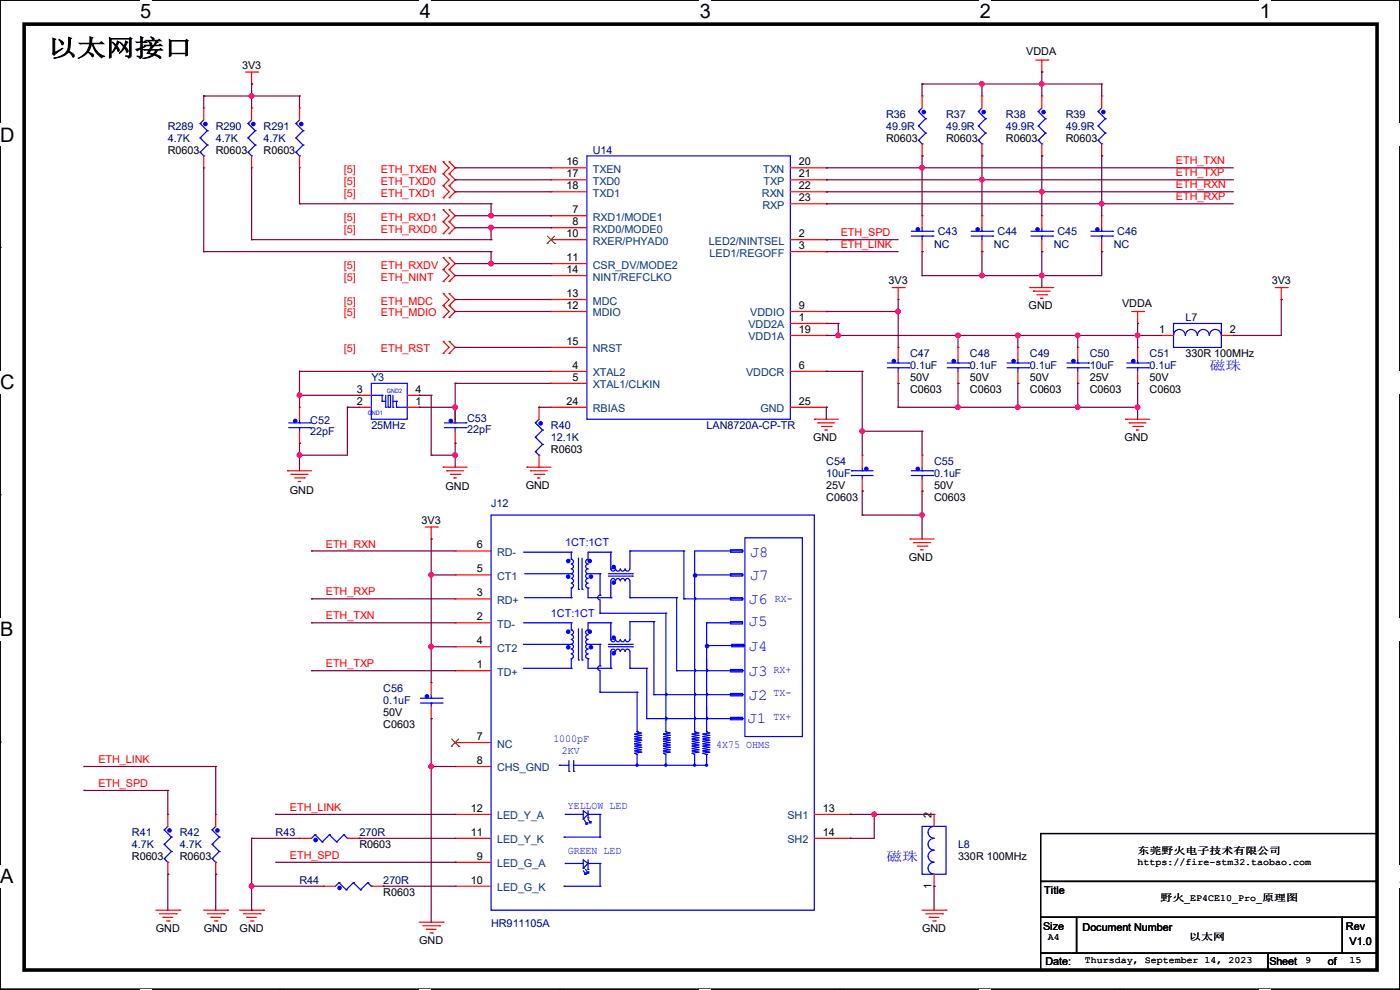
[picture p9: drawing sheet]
<svg xmlns="http://www.w3.org/2000/svg" width="297mm" height="210mm" viewBox="0 0 297 210" stroke-linecap="round" stroke-linejoin="round" font-family="sans-serif">
<path d="M0 0h297v209.8h-297z" fill="none" stroke="#000" stroke-width=".25"/>
<g fill="#fff">
<path d="M29.7 0h2.4v4.8h-2.4z"/>
<path d="M29.7 209.8h2.4v.2h-2.4z"/>
</g>
<path d="M59.4 0h.1M59.4 209.8h.1" fill="none" stroke="#000" stroke-width=".25"/>
<g fill="#fff">
<path d="M89.1 0h2.3v4.8h-2.3z"/>
<path d="M89.1 209.8h2.3v.2h-2.3z"/>
</g>
<path d="M118.8 0h.1M118.8 209.8h.1" fill="none" stroke="#000" stroke-width=".25"/>
<g fill="#fff">
<path d="M148.5 0h2.3v4.8h-2.3z"/>
<path d="M148.5 209.8h2.3v.2h-2.3z"/>
</g>
<path d="M178.2 0h.1M178.2 209.8h.1" fill="none" stroke="#000" stroke-width=".25"/>
<g fill="#fff">
<path d="M207.9 0h2.3v4.8h-2.3z"/>
<path d="M207.9 209.8h2.3v.2h-2.3z"/>
</g>
<path d="M237.6 0h.1M237.6 209.8h.1" fill="none" stroke="#000" stroke-width=".25"/>
<g fill="#fff">
<path d="M267.3 0h2.3v4.8h-2.3z"/>
<path d="M267.3 209.8h2.3v.2h-2.3z"/>
<path d="M0 26.2h3.1v4.8h-3.1z"/>
<path d="M297 26.2v4.8z"/>
<path d="M0 78.7h3.1v4.7h-3.1z"/>
<path d="M297 78.7v4.7z"/>
</g>
<path d="M0 52.5h.1M297 52.5h.1" fill="none" stroke="#000" stroke-width=".25"/>
<g fill="#fff">
<path d="M0 131.1h2.9v4.8h-2.9z"/>
<path d="M297 131.1v4.8z"/>
</g>
<path d="M0 104.9h.1M297 104.9h.1" fill="none" stroke="#000" stroke-width=".25"/>
<g fill="#fff">
<path d="M0 183.6h2.9v4.7h-2.9z"/>
<path d="M296.9 183.6h.1v4.7h-.1z"/>
</g>
<path d="M0 157.4h.1M297 157.4h.1M220.8 176.8h71.3v10.2h-71.3zM220.8 187h71.3v7.6h-71.3zM220.8 194.6h7.6v7.6h-7.6zM228.4 194.6h56.4v7.6h-56.4zM284.8 194.6h7.3v7.6h-7.3zM220.8 202.2h48.2v3.6h-48.2zM269 202.2h23.1v3.6h-23.1z" fill="none" stroke="#000" stroke-width=".25"/>
<path d="M5.1 5.1h287v200.7h-287z" fill="none" stroke="#000" stroke-width=".76"/>
<g fill="none" stroke="#f00" stroke-width=".25">
<path d="M52.1 15.3h2.6M53.4 17.8h.1M53.4 15.3v2.5M54.7 15.3h.1M219.8 12.7h2.5M221 15.3h.1M221 12.7v2.6M222.3 12.7h.1M43.2 22.9h.1M43.2 35.6h.1M43.2 22.9v2.5M43.2 33.1v2.5"/>
<path d="M53.4 22.9h.1M53.4 35.6h.1M53.4 22.9v2.5M53.4 33.1v2.5M63.5 22.9h.1M63.5 35.6h.1M63.5 22.9v2.5M63.5 33.1v2.5M94 34.3h.1M94 36.9h.1M94 39.4h.1M94 34.3l1.3 1.3-1.3 1.3"/>
<path d="M94 36.9l1.3 1.2-1.3 1.3M94 39.4l1.3 1.3-1.3 1.3M95.3 36.9h.1M95.3 34.3h.1M95.3 39.4h.1M95.3 34.3l1.3 1.3-1.3 1.3M95.3 36.9l1.3 1.2-1.3 1.3M95.3 39.4l1.3 1.3-1.3 1.3M116.9 35.6h.1M116.9 38.1h.1M116.9 35.6h7.6M116.9 38.1h7.6"/>
<path d="M167.7 35.6h7.6M167.7 38.1h7.6M175.3 35.6h.1M175.3 38.1h.1M195.6 20.4h.1M195.6 33.1h.1M195.6 20.4v2.5M195.6 30.5v2.6M208.3 20.4h.1M208.3 33.1h.1M208.3 20.4v2.5M208.3 30.5v2.6"/>
<path d="M221 20.4h.1M221 33.1h.1M221 20.4v2.5M221 30.5v2.6M233.7 20.4h.1M233.7 33.1h.1M233.7 20.4v2.5M233.7 30.5v2.6M94 42h.1M94 44.5h.1M94 47h.1M94 49.6h.1"/>
<path d="M94 54.7h.1M94 57.2h.1M94 59.7h.1M94 44.5l1.3 1.3-1.3 1.2M94 47l1.3 1.3-1.3 1.3M94 54.7l1.3 1.2-1.3 1.3M94 57.2l1.3 1.3-1.3 1.2M95.3 42h.1M95.3 47h.1M95.3 44.5h.1M95.3 49.6h.1M95.3 57.2h.1"/>
<path d="M95.3 54.7h.1M95.3 59.7h.1M95.3 44.5l1.3 1.3-1.3 1.2M95.3 47l1.3 1.3-1.3 1.3M95.3 54.7l1.3 1.2-1.3 1.3M95.3 57.2l1.3 1.3-1.3 1.2M116.9 45.8h.1M116.9 48.3h.1M116.9 50.8h.1M116.9 55.9h.1M116.9 58.5h.1M116.9 40.7h.1"/>
<path d="M116.9 50.8h7.6M116.9 45.8h7.6M116.9 48.3h7.6M116.9 55.9h7.6M116.9 58.5h7.6M116.9 40.7h7.6M167.7 50.8h7.6M167.7 53.4h7.6M167.7 40.7h7.6M167.7 43.2h7.6M175.3 50.8h.1M175.3 53.4h.1"/>
<path d="M175.3 40.7h.1M175.3 43.2h.1M195.6 45.8h.1M195.6 53.4h.1M195.6 45.8v2.5M195.6 50.8v2.6M208.3 45.8h.1M208.3 53.4h.1M208.3 45.8v2.5M208.3 50.8v2.6M221 45.8h.1M221 53.4h.1"/>
<path d="M221 45.8v2.5M221 50.8v2.6M233.7 45.8h.1M233.7 53.4h.1M233.7 45.8v2.5M233.7 50.8v2.6M94 62.3h.1M94 64.8h.1M94 67.4h.1M94 72.4h.1M94 75h.1M94 62.3l1.3 1.2-1.3 1.3"/>
<path d="M94 64.8l1.3 1.3-1.3 1.3M94 72.4l1.3 1.3-1.3 1.3M95.3 64.8h.1M95.3 62.3h.1M95.3 67.4h.1M95.3 75h.1M95.3 72.4h.1M95.3 62.3l1.3 1.2-1.3 1.3M95.3 64.8l1.3 1.3-1.3 1.3M95.3 72.4l1.3 1.3-1.3 1.3M116.9 78.8h.1M116.9 66.1h.1"/>
<path d="M116.9 63.5h.1M116.9 73.7h.1M116.9 66.1h7.6M116.9 78.8h7.6M116.9 63.5h7.6M116.9 73.7h7.6M167.7 66.1h7.6M167.7 68.6h7.6M167.7 78.8h7.6M167.7 71.2h7.6M175.3 68.6h.1M175.3 78.8h.1"/>
<path d="M175.3 66.1h.1M175.3 71.2h.1M189.3 61h2.5M190.5 63.5h.1M190.5 73.7h.1M190.5 61v2.5M190.5 73.7v2.5M190.5 78.8v2.5M191.8 61h.1M203.2 73.7h.1M203.2 73.7v2.5M203.2 78.8v2.5"/>
<path d="M215.9 73.7h.1M215.9 73.7v2.5M215.9 78.8v2.5M218.5 61h.1M218.5 61h5.1M219.2 61.8h.1M219.2 61.8h3.6M220 62.5h2M220.8 63.3h.1M220.8 63.3h.5M222 62.5h.1M228.6 73.7h.1"/>
<path d="M228.6 73.7v2.5M228.6 78.8v2.5M240.1 66.1h2.5M241.3 68.6h.1M241.3 73.7h.1M241.3 66.1v2.5M241.3 73.7v2.5M241.3 78.8v2.5M242.6 66.1h.1M246.4 71.2h.1M246.4 71.2h2.6M259.1 71.2h2.6"/>
<path d="M261.7 71.2h.1M270.6 61h2.5M271.8 63.5h.1M271.8 61v2.5M273.1 61h.1M61 99.9h.1M61 99.9h5.1M63.5 86.4h.1M63.5 94h.1M63.5 86.4v2.5M63.5 91.5v2.5M76.2 86.4h.1"/>
<path d="M76.2 83.9h.1M76.2 86.4h2.6M76.2 83.9h2.6M86.4 86.4h2.5M86.4 83.9h2.5M88.9 86.4h.1M88.9 83.9h.1M94 99.1h.1M94 99.1h5.1M94.8 99.9h.1M94.8 99.9h3.5M96.6 86.4h.1"/>
<path d="M96.6 94h.1M96.6 86.4v2.5M96.6 91.5v2.5M111.8 99.1h.1M111.8 99.1h5.1M112.6 99.9h.1M112.6 99.9h3.5M114.3 86.4h.1M114.3 99.1h.1M114.3 86.4v2.5M114.3 96.6v2.5M116.9 81.3h.1"/>
<path d="M116.9 86.4h.1M116.9 86.4h7.6M116.9 81.3h7.6M167.7 86.4h7.6M172.8 88.9h.1M172.8 88.9h5M173.5 89.7h.1M173.5 89.7h3.6M174.3 90.5h2M175 91.2h.1M175 91.2h.6M175.3 86.4h.1"/>
<path d="M176.3 90.5h.1M182.9 96.6h.1M182.9 96.6v2.5M190.5 81.3h.1M195.6 96.6h.1M195.6 96.6v2.5M203.2 81.3h.1M215.9 81.3h.1M228.6 81.3h.1M238.8 88.9h.1M238.8 88.9h5.1M239.6 89.7h.1"/>
<path d="M239.6 89.7h3.5M240.3 90.5h2.1M241.1 91.2h.1M241.1 91.2h.5M241.3 81.3h.1M242.4 90.5h.1M61.8 100.6h.1M61.8 100.6h3.5M62.5 101.4h2.1M63.3 102.2h.1M63.3 102.2h.5M64.6 101.4h.1"/>
<path d="M90.2 111.8h2.6M91.5 114.3h.1M91.5 111.8v2.5M92.8 111.8h.1M95.5 100.6h2.1M96.3 101.4h.1M96.3 101.4h.5M96.6 116.9h.1M96.6 116.9h7.6M97.6 100.6h.1M113.3 100.6h2.1M114.1 101.4h.1"/>
<path d="M114.1 101.4h.5M115.4 100.6h.1M182.9 104.2h.1M182.9 101.6v2.6M193.1 114.3h.1M193.1 114.3h5.1M193.8 115.1h.1M193.8 115.1h3.6M194.6 115.9h2M195.4 116.6h.1M195.4 116.6h.5M195.6 104.2h.1"/>
<path d="M195.6 101.6v2.6M196.6 115.9h.1M96.6 122h.1M96.6 127h.1M96.6 132.1h.1M96.6 137.2h.1M96.6 122h7.6M96.6 127h7.6M96.6 132.1h7.6M96.6 137.2h7.6M91.5 144.8h.1M91.5 152.4h.1"/>
<path d="M91.5 144.8v2.6M91.5 149.9v2.5M96.6 142.3h.1M96.6 157.5h.1M96.6 142.3h7.6M96.6 157.5h7.6M35.6 172.8h.1M35.6 172.8v2.5M45.8 172.8h.1M45.8 172.8v2.5M63.5 177.8h.1M63.5 177.8h2.6"/>
<path d="M73.7 177.8h2.5M76.2 177.8h.1M96.6 162.6h.1M96.6 172.8h.1M96.6 177.8h.1M96.6 177.8h7.6M96.6 162.6h7.6M96.6 172.8h7.6M172.8 177.8h7.6M172.8 172.8h7.6M180.4 172.8h.1M180.4 177.8h.1"/>
<path d="M198.2 172.8h.1M198.2 172.8v2.5M33.1 193.1h5M33.8 193.8h3.6M34.6 194.6h.1M34.6 194.6h2M35.3 195.4h.6M35.6 185.5h.1M35.6 182.9v2.6M35.9 195.4h.1M37.4 193.8h.1M38.1 193.1h.1"/>
<path d="M43.2 193.1h5.1M44 193.8h3.5M44.7 194.6h.1M44.7 194.6h2.1M45.5 195.4h.5M45.8 185.5h.1M45.8 182.9v2.6M46 195.4h.1M47.5 193.8h.1M48.3 193.1h.1M50.8 193.1h5.1M51.6 193.8h3.6"/>
<path d="M52.4 194.6h.1M52.4 194.6h2M53.1 195.4h.5M53.6 195.4h.1M55.2 193.8h.1M55.9 193.1h.1M68.6 188h.1M68.6 188h2.6M78.8 188h2.5M81.3 188h.1M88.9 195.6h5.1M89.7 196.4h3.6"/>
<path d="M90.5 197.1h.1M90.5 197.1h2M91.2 197.9h.5M91.7 197.9h.1M93.3 196.4h.1M94 195.6h.1M96.6 182.9h.1M96.6 188h.1M96.6 188h7.6M96.6 182.9h7.6M195.6 193.1h5.1M196.4 193.8h3.5"/>
<path d="M197.1 194.6h.1M197.1 194.6h2.1M197.9 195.4h.5M198.2 188h.1M198.2 185.5v2.5M198.4 195.4h.1M199.9 193.8h.1M200.7 193.1h.1"/>
</g>
<g fill="none" stroke="#00f" stroke-width=".25">
<path d="M42.5 26.2h.1M42.5 29.3h.1M42.5 32.3h.1M42.5 26.2l1.5 1.5M42.5 29.3l1.5 1.5M42.5 32.3l.7 .8M43.2 33.1h.1M43.2 25.4l-.7 .8M44 27.7h.1M44 30.8h.1M44 27.7l-1.5 1.6M44 30.8l-1.5 1.5"/>
<path d="M52.6 26.2h.1M52.6 29.3h.1M52.6 32.3h.1M52.6 26.2l1.5 1.5M52.6 29.3l1.5 1.5M52.6 32.3l.8 .8M53.4 33.1h.1M53.4 25.4l-.8 .8M54.1 27.7h.1M54.1 30.8h.1M54.1 27.7l-1.5 1.6M54.1 30.8l-1.5 1.5"/>
<path d="M62.8 26.2h.1M62.8 29.3h.1M62.8 32.3h.1M62.8 26.2l1.5 1.5M62.8 29.3l1.5 1.5M62.8 32.3l.7 .8M63.5 33.1h.1M63.5 25.4l-.7 .8M64.3 27.7h.1M64.3 30.8h.1M64.3 27.7l-1.5 1.6M64.3 30.8l-1.5 1.5"/>
<path d="M124.5 33.1h43.2v55.8h-43.2zM194.9 23.7h.1M194.9 26.7h.1M194.9 29.8h.1M194.9 23.7l1.5 1.5M194.9 26.7l1.5 1.5M194.9 29.8l.7 .7M195.6 30.5h.1M195.6 22.9l-.7 .8M196.4 25.2h.1M196.4 28.2h.1M196.4 25.2l-1.5 1.5"/>
<path d="M196.4 28.2l-1.5 1.6M207.6 23.7h.1M207.6 26.7h.1M207.6 29.8h.1M207.6 23.7l1.5 1.5M207.6 26.7l1.5 1.5M207.6 29.8l.7 .7M208.3 30.5h.1M208.3 22.9l-.7 .8M209.1 25.2h.1M209.1 28.2h.1M209.1 25.2l-1.5 1.5"/>
<path d="M209.1 28.2l-1.5 1.6M220.3 23.7h.1M220.3 26.7h.1M220.3 29.8h.1M220.3 23.7l1.5 1.5M220.3 26.7l1.5 1.5M220.3 29.8l.7 .7M221 30.5h.1M221 22.9l-.7 .8M221.8 25.2h.1M221.8 28.2h.1M221.8 25.2l-1.5 1.5"/>
<path d="M221.8 28.2l-1.5 1.6M233 23.7h.1M233 26.7h.1M233 29.8h.1M233 23.7l1.5 1.5M233 26.7l1.5 1.5M233 29.8l.7 .7M233.7 30.5h.1M233.7 22.9l-.7 .8M234.5 25.2h.1M234.5 28.2h.1M234.5 25.2l-1.5 1.5"/>
<path d="M234.5 28.2l-1.5 1.6M193.3 50.1h4.6M193.3 49.1h4.6M195.6 50.1h.1M195.6 49.1h.1M195.6 48.3v.8M195.6 50.1v.7M197.9 50.1h.1M197.9 49.1h.1M206 50.1h4.6M206 49.1h4.6M208.3 50.1h.1"/>
<path d="M208.3 49.1h.1M208.3 48.3v.8M208.3 50.1v.7M210.6 50.1h.1M210.6 49.1h.1M218.7 50.1h4.6M218.7 49.1h4.6M221 50.1h.1M221 49.1h.1M221 48.3v.8M221 50.1v.7M223.3 50.1h.1"/>
<path d="M223.3 49.1h.1M231.4 50.1h4.6M231.4 49.1h4.6M233.7 50.1h.1M233.7 49.1h.1M233.7 48.3v.8M233.7 50.1v.7M236 50.1h.1M236 49.1h.1M188.3 78h4.5M188.3 77h4.5M190.5 78h.1"/>
<path d="M190.5 77h.1M190.5 76.2v.8M190.5 78v.8M192.8 78h.1M192.8 77h.1M201 78h4.5M201 77h4.5M203.2 78h.1M203.2 77h.1M203.2 76.2v.8M203.2 78v.8M205.5 78h.1"/>
<path d="M205.5 77h.1M213.7 78h4.5M213.7 77h4.5M215.9 78h.1M215.9 77h.1M215.9 76.2v.8M215.9 78v.8M218.2 78h.1M218.2 77h.1M226.4 78h4.5M226.4 77h4.5M228.6 78h.1"/>
<path d="M228.6 77h.1M228.6 76.2v.8M228.6 78v.8M230.9 78h.1M230.9 77h.1M239.1 78h4.5M239.1 77h4.5M241.3 78h.1M241.3 77h.1M241.3 76.2v.8M241.3 78v.8M243.6 78h.1"/>
<path d="M243.6 77h.1M249 68.6h10.1v5.1h-10.1zM251.5 71.2a1.25 1.25 0 0 0-1.3-1.3 1.25 1.25 0 0 0-1.2 1.3M254 71.2a1.25 1.25 0 0 0-1.2-1.3 1.25 1.25 0 0 0-1.3 1.3M256.5 71.2a1.25 1.25 0 0 0-1.2-1.3 1.25 1.25 0 0 0-1.3 1.3M259.1 71.2a1.25 1.25 0 0 0-1.3-1.3 1.25 1.25 0 0 0-1.2 1.3M61.3 90.7h4.5M61.3 89.7h4.5M63.5 90.7h.1M63.5 89.7h.1M63.5 88.9v.8M63.5 90.7v.8"/>
<path d="M65.8 90.7h.1M65.8 89.7h.1M78.8 81.3h7.6v7.6h-7.6zM78.8 83.9h.1M78.8 83.9h2.3M81.1 85.1h.1M81.1 83.9h.1M81.1 85.1h.7M81.1 83.9v1.2M81.8 86.4h.1M81.8 83.9v2.5M82.3 83.9h.5v2.5h-.5z"/>
<path d="M83.4 86.4h.1M83.4 83.9v2.5M83.4 85.1h.7M84.1 86.4h.1M84.1 85.1h.1M84.1 85.1v1.3M84.1 86.4h2.3M86.4 86.4h.1M94.3 90.7h4.5M94.3 89.7h4.5M96.6 90.7h.1M96.6 89.7h.1"/>
<path d="M96.6 88.9v.8M96.6 90.7v.8M98.8 90.7h.1M98.8 89.7h.1M113.6 89.7h.1M113.6 92.8h.1M113.6 95.8h.1M113.6 89.7l1.5 1.5M113.6 92.8l1.5 1.5M113.6 95.8l.7 .8M114.3 96.6h.1M114.3 88.9l-.7 .8"/>
<path d="M115.1 91.2h.1M115.1 94.3h.1M115.1 91.2l-1.5 1.6M115.1 94.3l-1.5 1.5M180.6 99.9h.1M180.6 99.9h4.6M182.9 99.9h.1M182.9 99.1v.8M193.3 99.9h4.6M195.6 99.9h.1M195.6 99.1v.8M197.9 99.9h.1"/>
<path d="M104.2 109.3h68.6v83.8h-68.6zM111 117.1h10.2M121.2 118.7a.51 .51 0 0 1 .5 .5 .51 .51 0 0 1-.5 .5 .49 .49 0 0 1 .5 .5 .49 .49 0 0 1-.5 .4M121.2 117.1h.1M121.2 118.7h.1M121.2 117.1v1.6M122.7 118.4v6.6M123.5 118.4v6.6M124.8 118.7a.51 .51 0 0 0-.6 .5 .51 .51 0 0 0 .6 .5 .49 .49 0 0 0-.6 .5 .49 .49 0 0 0 .6 .4M124.8 118.7h.1M129.6 117.1h.1M129.6 117.1h-4.8v1.6"/>
<path d="M129.6 117.1v3.6M133.6 116.9h.1M133.6 116.9h11.5M133.6 116.9v3.8M145.1 116.9h.1M145.1 116.9v10.1M155 116.6h2.5v.5h-2.5zM157.5 116.9h.1M157.5 116.9h-10.1v9.9M158 114.1h12.2v42.2h-12.2zM180.6 100.9h.1M180.6 100.9h4.6"/>
<path d="M182.9 100.9h.1M182.9 100.9v.7M193.3 100.9h4.6M195.6 100.9h.1M195.6 100.9v.7M197.9 100.9h.1M111 132.1h10.2M111 136.7h10.2M111.3 126.8h9.9M111.3 121.7h9.9M121.2 126.8h.1M121.2 123.7a.49 .49 0 0 1 .5 .5 .49 .49 0 0 1-.5 .5"/>
<path d="M121.2 120.7a.49 .49 0 0 1 .5 .5 .49 .49 0 0 1-.5 .5M121.2 121.7a.49 .49 0 0 1 .5 .5 .49 .49 0 0 1-.5 .5M121.2 124.8h.1M121.2 122.7a.49 .49 0 0 1 .5 .5 .49 .49 0 0 1-.5 .5M121.2 121.7h.1M121.2 135.7a.49 .49 0 0 1 .5 .5 .49 .49 0 0 1-.5 .5M121.2 133.6a.49 .49 0 0 1 .5 .5 .49 .49 0 0 1-.5 .5M121.2 132.1h.1M121.2 136.7a.49 .49 0 0 1 .5 .5 .49 .49 0 0 1-.5 .5 .51 .51 0 0 1 .5 .5 .51 .51 0 0 1-.5 .5M121.2 139.7h.1M121.2 136.7h.1M121.2 133.6h.1"/>
<path d="M121.2 138.7a.49 .49 0 0 1 .5 .5 .49 .49 0 0 1-.5 .5M121.2 134.7a.49 .49 0 0 1 .5 .5 .49 .49 0 0 1-.5 .4M121.2 124.8v2M121.2 132.1v1.5M121.2 139.7v2.1M122.7 125h.1M122.7 140h.1M122.7 133.4v6.6M123.5 125h.1M123.5 140h.1M123.5 133.4v6.6M124.8 120.7a.49 .49 0 0 0-.6 .5 .49 .49 0 0 0 .6 .5"/>
<path d="M124.8 122.7a.49 .49 0 0 0-.6 .5 .49 .49 0 0 0 .6 .5M124.8 123.7a.49 .49 0 0 0-.6 .5 .49 .49 0 0 0 .6 .5M124.8 135.7a.49 .49 0 0 0-.6 .5 .49 .49 0 0 0 .6 .5M124.8 136.7a.49 .49 0 0 0-.6 .5 .49 .49 0 0 0 .6 .5 .51 .51 0 0 0-.6 .5 .51 .51 0 0 0 .6 .5M124.8 134.7a.49 .49 0 0 0-.6 .4 .49 .49 0 0 0 .6 .5M124.8 138.7a.49 .49 0 0 0-.6 .5 .49 .49 0 0 0 .6 .5M124.8 133.6a.49 .49 0 0 0-.6 .5 .49 .49 0 0 0 .6 .5M124.8 124.8h.1M124.8 139.7h.1M124.8 133.6h.1M124.8 124.8v2h4.8M124.8 139.7v2.1h4.8"/>
<path d="M124.8 136.7h2.5M127.3 121.7h-2.5a.49 .49 0 0 0-.6 .5 .49 .49 0 0 0 .6 .5M127.3 121.7h.1M127.3 126.3h.1M127.3 130.1h.1M127.3 136.7h.1M127.3 121.7v4.6M127.3 127.3v2.8M127.3 136.7v4.6M127.3 130.1h14M127.3 126.3a.49 .49 0 0 0-.5 .5 .49 .49 0 0 0 .5 .5M129.1 121.7h5.1"/>
<path d="M129.1 122.2h5.1M129.1 136.7h5.1M129.1 137.2h5.1M129.6 120.7h.1M129.6 126.8h.1M129.6 132.1h.1M129.6 135.7h.1M129.6 132.1h-4.8v1.5M129.6 132.1v3.6M131.6 123.2a.51 .51 0 0 0-.5-.5 .51 .51 0 0 0-.5 .5 .49 .49 0 0 0-.5-.5 .49 .49 0 0 0-.5 .5v3.6M131.6 138.2a.49 .49 0 0 0-.5-.5 .49 .49 0 0 0-.5 .5 .51 .51 0 0 0-.5-.5 .51 .51 0 0 0-.5 .5v3.6M131.6 120.7a.51 .51 0 0 1-.5 .5 .51 .51 0 0 1-.5-.5 .49 .49 0 0 1-.5 .5 .49 .49 0 0 1-.5-.5"/>
<path d="M131.6 135.7a.51 .51 0 0 1-.5 .4 .51 .51 0 0 1-.5-.4 .49 .49 0 0 1-.5 .4 .49 .49 0 0 1-.5-.4M132.6 120.7a.49 .49 0 0 1-.5 .5 .49 .49 0 0 1-.5-.5M132.6 123.2a.49 .49 0 0 0-.5-.5 .49 .49 0 0 0-.5 .5M132.6 135.7a.49 .49 0 0 1-.5 .4 .49 .49 0 0 1-.5-.4M132.6 138.2a.49 .49 0 0 0-.5-.5 .49 .49 0 0 0-.5 .5M133.6 120.7a.49 .49 0 0 1-.5 .5 .49 .49 0 0 1-.5-.5M133.6 135.7a.49 .49 0 0 1-.5 .4 .49 .49 0 0 1-.5-.4M133.6 123.2a.49 .49 0 0 0-.5-.5 .49 .49 0 0 0-.5 .5M133.6 138.2a.49 .49 0 0 0-.5-.5 .49 .49 0 0 0-.5 .5M133.6 126.8h.1M133.6 131.9h.1M133.6 126.8h10"/>
<path d="M133.6 123.2v3.6M133.6 131.9v3.8M133.6 138.2v3.6M133.6 131.9h5.1M134.2 121.7h.1M134.2 122.2h.1M134.2 136.7h.1M134.2 137.2h.1M138.7 131.9h.1M138.7 131.9v15.5M141.3 130.1h.1M141.3 130.1v17"/>
<path d="M143.6 126.8h.1M143.6 126.8v15.5M145.1 127h.1M145.1 127h12.4M147.4 126.8h.1M147.4 126.8l.2 .2-.2 .3M147.4 127.3v14.7M147.4 122h10.1M149.9 132.1h.1M149.9 132.1v9.9M149.9 132.1h7.6M149.9 136.9h7.9"/>
<path d="M155 121.7h2.5v.5h-2.5zM155 126.8h2.5v.5h-2.5zM155 131.9h2.5v.5h-2.5zM155.2 136.7h2.6v.5h-2.6zM157.5 127h.1M157.5 122h.1M157.8 136.9h.1M89.2 149.1h4.6M89.2 148.1h4.6M91.5 149.1h.1M91.5 148.1h.1M91.5 147.4v.7"/>
<path d="M91.5 149.1v.8M93.8 149.1h.1M93.8 148.1h.1M111 141.8h10.2M121.2 141.8h.1M127.3 141.3h.1M127.3 146.9h.1M127.3 142.3v4.6M127.3 146.9h7.9M127.3 141.3a.49 .49 0 0 0-.5 .5 .49 .49 0 0 0 .5 .4M129.6 141.8h.1M133.6 141.8h.1"/>
<path d="M133.6 141.8h3.6M134.7 157.8h.1M134.7 157.3h.1M134.7 158.8h.1M134.7 159.8h.1M134.7 155.7h.1M134.7 156.3h.1M134.7 159.8l.5 .3v2.2M134.7 157.8l1.2 .2M134.7 157.3l1.2 .2-1.2 .3M134.7 158.8l1.2 .2M134.7 155.7l1.2 .3"/>
<path d="M134.7 156.3l1.2 .2M135.2 146.9h.1M135.2 155.2h.1M135.2 146.9v8.3M135.2 155.2l.7 .3M135.9 156.5h.1M135.9 159h.1M135.9 158h.1M135.9 155.5h.1M135.9 158.5h.1M135.9 157h.1M135.9 159.6h.1"/>
<path d="M135.9 156h.1M135.9 156.5l-1.2 .3 1.2 .2M135.9 159l-1.2 .3 1.2 .3M135.9 158l-1.2 .3 1.2 .2M135.9 155.5l-1.2 .2M135.9 158.5l-1.2 .3M135.9 157l-1.2 .3M135.9 159.6l-1.2 .2M135.9 156l-1.2 .3M137.2 141.8h.1M137.2 152.4h.1M137.2 152.4h20.3"/>
<path d="M137.2 141.8v10.6M138.7 147.4h.1M138.7 147.4h18.8M140.8 157.8h.1M140.8 157.3h.1M140.8 158.8h.1M140.8 156.3h.1M140.8 155.7h.1M140.8 156.8h.1M140.8 158.3h.1M140.8 159.3h.1M140.8 159.8h.1"/>
<path d="M140.8 159.8l.5 .3v2.2M140.8 157.8l1.2 .2M140.8 157.3l1.2 .2M140.8 158.8l1.2 .2M140.8 156.3l1.2 .2M140.8 155.7l1.2 .3M140.8 156.8l1.2 .2M140.8 158.3l1.2 .2M140.8 159.3l1.2 .3M141.3 147.1h.1M141.3 147.1l.2 .2-.2 .3M141.3 152.2h.1"/>
<path d="M141.3 152.2l.2 .2-.2 .3M141.3 152.7h.1M141.3 155.2h.1M141.3 147.6v4.6M141.3 152.7v2.5M141.3 155.2l.7 .3M142 159.6h.1M142 156h.1M142 156.5h.1M142 159h.1M142 155.5h.1M142 157h.1"/>
<path d="M142 157.5h.1M142 158h.1M142 158.5h.1M142 159.6l-1.2 .2M142 156l-1.2 .3M142 156.5l-1.2 .3M142 159l-1.2 .3M142 155.5l-1.2 .2M142 157l-1.2 .3M142 157.5l-1.2 .3M142 158l-1.2 .3M142 158.5l-1.2 .3"/>
<path d="M143.6 142.3h.1M143.6 142.3h13.9M146.9 156.8h.1M146.9 158.3h.1M146.9 155.7h.1M146.9 157.3h.1M146.9 159.3h.1M146.9 157.8h.1M146.9 159.8h.1M146.9 156.3h.1M146.9 158.8h.1M146.9 156.8l1.2 .2"/>
<path d="M146.9 159.8l.5 .3v2.2M146.9 158.3l1.2 .2M146.9 155.7l1.2 .3M146.9 157.3l1.2 .2M146.9 159.3l1.2 .3M146.9 157.8l1.2 .2M146.9 156.3l1.2 .2M146.9 158.8l1.2 .2M147.4 155.2h.1M147.4 152.2l.2 .2-.2 .3M147.4 152.2h.1M147.4 147.1l.2 .2-.2 .3"/>
<path d="M147.4 147.1h.1M147.4 142h.1M147.4 142l.2 .3-.2 .2v4.6M147.4 155.2l.7 .3M147.4 147.6v4.6M147.4 152.7v2.5M148.1 158h.1M148.1 157.5h.1M148.1 156.5h.1M148.1 155.5h.1M148.1 158.5h.1M148.1 159h.1"/>
<path d="M148.1 156h.1M148.1 157h.1M148.1 159.6h.1M148.1 158l-1.2 .3M148.1 157.5l-1.2 .3M148.1 156.5l-1.2 .3M148.1 155.5l-1.2 .2M148.1 158.5l-1.2 .3M148.1 159l-1.2 .3M148.1 156l-1.2 .3M148.1 157l-1.2 .3M148.1 159.6l-1.2 .2"/>
<path d="M149.1 157.3h.1M149.1 158.3h.1M149.1 156.3h.1M149.1 159.3h.1M149.1 159.8h.1M149.1 156.8h.1M149.1 155.7h.1M149.1 157.8h.1M149.1 158.8h.1M149.1 156.3l1.3 .2M149.1 157.3l1.3 .2M149.1 158.8l1.3 .2"/>
<path d="M149.1 155.7l1.3 .3M149.1 156.8l1.3 .2M149.1 159.8l.8 .3M149.1 159.3l1.3 .3M149.1 158.3l1.3 .2M149.1 157.8l1.3 .2M149.9 147.1l.2 .2-.2 .3M149.9 152.2l.2 .2-.2 .3M149.9 142l.2 .3-.2 .2v4.6M149.9 142h.1M149.9 147.1h.1M149.9 152.2h.1"/>
<path d="M149.9 155.2h.1M149.9 147.6v4.6M149.9 152.7v2.5M149.9 155.2l.5 .3M150.4 156.5h.1M150.4 157.5h.1M150.4 159h.1M150.4 155.5h.1M150.4 156h.1M150.4 157h.1M150.4 159.6h.1M150.4 158.5h.1"/>
<path d="M150.4 158h.1M150.4 157l-1.3 .3M150.4 158l-1.3 .3M150.4 156l-1.3 .3M150.4 159l-1.3 .3M150.4 159.6l-1.3 .2M150.4 156.5l-1.3 .3M150.4 155.5l-1.3 .2M150.4 157.5l-1.3 .3M150.4 158.5l-1.3 .3M155 142h2.5v.5h-2.5zM155 147.1h2.5v.5h-2.5z"/>
<path d="M155 152.2h2.5v.5h-2.5zM157.5 142.3h.1M157.5 152.4h.1M157.5 147.4h.1M34.8 176.1h.1M34.8 179.1h.1M34.8 176.1l1.6 1.5M34.8 179.1l1.6 1.5M35.6 175.3l-.8 .8M36.4 177.6h.1M36.4 177.6l-1.6 1.5M45 176.1h.1"/>
<path d="M45 179.1h.1M45 176.1l1.5 1.5M45 179.1l1.5 1.5M45.8 175.3l-.8 .8M46.5 177.6h.1M46.5 177.6l-1.5 1.5M66.8 177.1h.1M66.8 177.1l-.7 .7M66.8 177.1l1.6 1.5M68.4 178.6h.1M69.9 177.1h.1M69.9 177.1l-1.5 1.5"/>
<path d="M69.9 177.1l1.5 1.5M71.4 178.6h.1M72.9 177.1h.1M72.9 177.1l-1.5 1.5M72.9 177.1l.8 .7M73.7 177.8h.1M118.7 162.3h.1M118.7 162.3h2M119.7 177.6h.1M119.7 177.6h7.6M119.9 172.8h.1M119.9 172.8h3.8"/>
<path d="M120.7 163.6h.1M120.7 161.3v2.3M121.7 163.6h.1M121.7 162.3h28.2M121.7 161.3v2.3M123.7 173.8h.1M124 174l.5 .8M124.2 174.8h.1M124.2 174.8h.3M124.5 174.8h.1M124.5 174.5h.1M124.5 174.5v.3"/>
<path d="M124.8 173.5h.1M124.8 172.8h.1M124.8 172v1.5M124.8 172.8l-1.1-.8v1.8M124.8 172.8h2.5M124.8 172.8l-1.1 1M124.8 173.8l.5 .7M125 174.5h.1M125 174.5h.3M125.3 174.5h.1M125.3 174.3h.1M125.3 174.3v.2"/>
<path d="M127.3 172.8h.1M127.3 177.6h.1M127.3 172.8v4.8M135.2 162.3h.1M141.3 162.3h.1M147.4 162.3h.1M149.9 160.1h.1M149.9 162.3h.1M149.9 160.1v2.2M195.6 175.3h5.1v10.2h-5.1zM198.2 177.8a1.25 1.25 0 0 0-1.3 1.3 1.25 1.25 0 0 0 1.3 1.2M198.2 175.3a1.25 1.25 0 0 0-1.3 1.3 1.25 1.25 0 0 0 1.3 1.2"/>
<path d="M34.8 182.2h.1M34.8 182.2l.8 .7M35.6 182.9h.1M36.4 180.6h.1M36.4 180.6l-1.6 1.6M45 182.2h.1M45 182.2l.8 .7M45.8 182.9h.1M46.5 180.6h.1M46.5 180.6l-1.5 1.6M71.9 187.2h.1M71.9 187.2l-.7 .8"/>
<path d="M71.9 187.2l1.5 1.6M73.4 188.8h.1M75 187.2h.1M75 187.2l-1.6 1.6M75 187.2l1.5 1.6M76.5 188.8h.1M78 187.2h.1M78 187.2l-1.5 1.6M78 187.2l.8 .8M78.8 188h.1M119.7 188h.1M119.7 188h7.6"/>
<path d="M119.9 183.2h.1M119.9 183.2h3.8M123.7 184.2h.1M123.7 184.7l.5 .8M124 185.5h.1M124 185.5h.2M124.2 185.5h.1M124.2 185.2h.1M124.2 184.4l.6 .8M124.2 185.2v.3M124.5 185.2h.1M124.5 185.2h.3"/>
<path d="M124.8 183.2h.1M124.8 184.4h.1M124.8 185.2h.1M124.8 185h.1M124.8 182.4v2M124.8 185v.2M124.8 183.2l-1.1-.8v1.8M124.8 183.2l-1.1 1M124.8 183.2h2.5M127.3 183.2h.1M127.3 188h.1M127.3 183.2v4.8"/>
<path d="M198.2 182.9a1.25 1.25 0 0 0-1.3 1.3 1.25 1.25 0 0 0 1.3 1.2M198.2 180.4a1.25 1.25 0 0 0-1.3 1.2 1.25 1.25 0 0 0 1.3 1.3"/>
</g>
<g fill="#00f" stroke="#00f" stroke-width=".25">
<circle cx="36" cy="176.2" r=".36"/>
<circle cx="227.7" cy="76.6" r=".36"/>
<circle cx="62.6" cy="89.3" r=".36"/>
<circle cx="196" cy="23.8" r=".36"/>
<circle cx="215" cy="76.6" r=".36"/>
<circle cx="53.7" cy="26.3" r=".36"/>
<circle cx="183.8" cy="99.5" r=".36"/>
<circle cx="95.7" cy="89.3" r=".36"/>
<circle cx="208.7" cy="23.8" r=".36"/>
<circle cx="240.4" cy="76.6" r=".36"/>
<circle cx="66.9" cy="178.2" r=".36"/>
<circle cx="63.9" cy="26.3" r=".36"/>
<circle cx="194.7" cy="99.5" r=".36"/>
<circle cx="221.4" cy="23.8" r=".36"/>
<circle cx="234.1" cy="23.8" r=".36"/>
<circle cx="46.1" cy="176.2" r=".36"/>
<circle cx="72" cy="188.4" r=".36"/>
<circle cx="207.4" cy="48.7" r=".36"/>
<circle cx="114.7" cy="89.8" r=".36"/>
<circle cx="220.1" cy="48.7" r=".36"/>
<circle cx="120.5" cy="122.3" r=".36"/>
<circle cx="125.4" cy="122.3" r=".36"/>
<circle cx="120.5" cy="119" r=".36"/>
<circle cx="125.1" cy="119" r=".36"/>
<circle cx="130.2" cy="120.3" r=".36"/>
<circle cx="130.2" cy="123.6" r=".36"/>
<circle cx="120.5" cy="134" r=".36"/>
<circle cx="125.4" cy="137.3" r=".36"/>
<circle cx="120.5" cy="137.3" r=".36"/>
<circle cx="130.2" cy="135.3" r=".36"/>
<circle cx="130.2" cy="138.6" r=".36"/>
<circle cx="125.1" cy="134" r=".36"/>
<circle cx="135.1" cy="162.3" r=".23"/>
<circle cx="141.2" cy="162.3" r=".23"/>
<circle cx="147.3" cy="162.3" r=".23"/>
<circle cx="149.9" cy="162.3" r=".23"/>
<circle cx="147.5" cy="122.1" r=".36"/>
<circle cx="150" cy="137.1" r=".36"/>
<circle cx="90.6" cy="147.7" r=".36"/>
<circle cx="232.8" cy="48.7" r=".36"/>
<circle cx="189.6" cy="76.6" r=".36"/>
<circle cx="202.3" cy="76.6" r=".36"/>
<circle cx="43.6" cy="26.3" r=".36"/>
<circle cx="194.7" cy="48.7" r=".36"/>
</g>
<path d="M116.1 51.6h.1M116.1 50.1l1.6 1.5M117.6 50.1l-1.5 1.5M117.7 51.6h.1M95.8 158.3h.1M95.8 156.8l1.6 1.5M97.3 156.8l-1.5 1.5M97.4 158.3h.1" fill="none" stroke="#804000" stroke-width=".21"/>
<g fill="none" stroke="#800040" stroke-width=".25">
<path d="M53.4 17.8h.1M53.4 17.8v5.1M195.6 17.8h.1M195.6 17.8v2.6M195.6 17.8h38.1M208.3 17.8h.1M208.3 17.8v2.6M221 17.8h.1M221 15.3h.1M221 15.3v5.1M233.7 17.8h.1M233.7 17.8v2.6"/>
<path d="M43.2 20.4h.1M43.2 20.4v2.5M43.2 35.6v17.8M43.2 20.4h20.3M53.4 20.4h.1M53.4 35.6v15.2M63.5 20.4h.1M63.5 20.4v2.5M63.5 35.6v7.6M96.6 35.6h.1M96.6 38.1h.1M96.6 35.6h20.3"/>
<path d="M96.6 38.1h20.3M175.3 35.6h.1M175.3 38.1h.1M175.3 35.6h86.4M175.3 38.1h86.4M195.6 33.1h.1M195.6 35.6h.1M195.6 33.1v12.7M208.3 38.1h.1M208.3 33.1h.1M208.3 33.1v12.7M221 33.1h.1"/>
<path d="M221 33.1v12.7M233.7 33.1h.1M233.7 33.1v12.7M43.2 53.4h.1M43.2 53.4h61M53.4 50.8h.1M53.4 50.8h50.8M63.5 43.2h.1M63.5 43.2h40.7M96.6 40.7h.1M96.6 58.5h.1M96.6 40.7h20.3"/>
<path d="M96.6 45.8h20.3M96.6 48.3h20.3M96.6 55.9h20.3M96.6 58.5h20.3M104.2 45.8h.1M104.2 48.3h.1M104.2 55.9h.1M104.2 43.2h.1M104.2 50.8h.1M104.2 53.4h.1M104.2 43.2v2.6M104.2 48.3v2.5"/>
<path d="M104.2 53.4v2.5M116.9 45.8h.1M116.9 48.3h.1M116.9 55.9h.1M175.3 43.2h.1M175.3 40.7h.1M175.3 53.4h.1M175.3 50.8h.1M175.3 40.7h86.4M175.3 43.2h86.4M175.3 53.4h15.2M175.3 50.8h15.2"/>
<path d="M195.6 58.5h.1M195.6 53.4h.1M195.6 53.4v5.1M208.3 53.4h.1M208.3 58.5h.1M208.3 53.4v5.1M221 40.7h.1M221 53.4h.1M221 58.5h.1M221 53.4v7.6M233.7 43.2h.1M233.7 53.4h.1"/>
<path d="M233.7 53.4v5.1h-38.1M63.5 78.8h.1M63.5 78.8h53.4M63.5 78.8v7.6M96.6 63.5h.1M96.6 66.1h.1M96.6 73.7h.1M96.6 63.5h20.3M96.6 66.1h20.3M96.6 73.7h20.3M175.3 66.1h.1M175.3 71.2h.1"/>
<path d="M175.3 68.6h.1M175.3 78.8h.1M175.3 66.1h15.2M175.3 71.2h71.1M175.3 68.6h2.5M175.3 78.8h7.6M177.8 68.6h.1M177.8 71.2h.1M177.8 68.6v2.6M182.9 78.8h.1M182.9 78.8v17.8M190.5 66.1h.1"/>
<path d="M190.5 63.5v10.2M203.2 71.2h.1M203.2 71.2v2.5M215.9 71.2h.1M215.9 71.2v2.5M228.6 71.2h.1M228.6 71.2v2.5M241.3 68.6h.1M241.3 71.2h.1M241.3 68.6v5.1M261.7 71.2h.1M271.8 63.5h.1"/>
<path d="M271.8 63.5v7.7h-10.1M63.5 83.9h.1M63.5 96.6h.1M63.5 94h.1M63.5 83.9h12.7M63.5 94v5.9M73.7 86.4h.1M73.7 86.4h2.5M73.7 86.4v10.2h-10.2M88.9 86.4h.1M88.9 83.9h.1M88.9 86.4h7.7"/>
<path d="M88.9 83.9h2.6M91.5 83.9h.1M91.5 96.6h.1M91.5 83.9v12.7M91.5 96.6h5.1M96.6 81.3h.1M96.6 96.6h.1M96.6 86.4h.1M96.6 94h.1M96.6 81.3h20.3M96.6 81.3v8.4M96.6 94v5.1"/>
<path d="M114.3 86.4h.1M114.3 86.4h2.6M175.3 86.4h.1M175.3 86.4v2.5M182.9 91.5h.1M182.9 91.5h12.7M190.5 86.4h.1M190.5 81.3h.1M190.5 86.4h50.8M190.5 81.3v5.1M195.6 91.5h.1M195.6 91.5v5.1"/>
<path d="M203.2 86.4h.1M203.2 81.3h.1M203.2 81.3v5.1M215.9 86.4h.1M215.9 81.3h.1M215.9 81.3v5.1M228.6 81.3h.1M228.6 86.4h.1M228.6 81.3v5.1M241.3 81.3h.1M241.3 86.4h.1M241.3 81.3v7.6"/>
<path d="M66.1 116.9h.1M66.1 116.9h30.5M91.5 114.3h.1M91.5 114.3v30.5M182.9 109.3h.1M182.9 104.2h.1M182.9 104.2v5.1M182.9 109.3h12.7M195.6 104.2h.1M195.6 109.3h.1M195.6 104.2v10.1M66.1 132.1h.1"/>
<path d="M66.1 127h.1M66.1 132.1h30.5M66.1 127h30.5M91.5 122h.1M91.5 137.2h.1M91.5 122h5.1M91.5 137.2h5.1M66.1 142.3h.1M66.1 142.3h30.5M91.5 152.4h.1M91.5 152.4v43.2M17.8 162.6h.1"/>
<path d="M17.8 167.7h.1M17.8 162.6h28M17.8 167.7h17.8M35.6 167.7h.1M35.6 167.7v5.1M45.8 162.6h.1M45.8 162.6v10.2M53.4 177.8h.1M53.4 177.8v15.3M53.4 177.8h10.1M58.5 172.8h.1M58.5 172.8h38.1"/>
<path d="M76.2 177.8h.1M76.2 177.8h20.4M91.5 162.6h.1M91.5 162.6h5.1M180.4 172.8h.1M180.4 177.8h.1M180.4 172.8h17.8M185.5 172.8h.1M185.5 172.8v5h-5.1M35.6 185.5h.1M35.6 185.5v7.6M45.8 185.5h.1"/>
<path d="M45.8 185.5v7.6M53.4 188h.1M53.4 193.1h.1M53.4 188h15.2M58.5 182.9h38.1M81.3 188h.1M81.3 188h15.3M96.6 182.9h.1M198.2 188h.1M198.2 188v5.1"/>
</g>
<g fill="#f0f" stroke="#f0f" stroke-width=".25">
<circle cx="91.5" cy="137.2" r=".49"/>
<circle cx="91.5" cy="121.9" r=".49"/>
<circle cx="185.4" cy="172.7" r=".49"/>
<circle cx="91.5" cy="162.6" r=".49"/>
<circle cx="53.4" cy="188" r=".49"/>
<circle cx="233.7" cy="43.2" r=".49"/>
<circle cx="195.6" cy="35.6" r=".49"/>
<circle cx="208.3" cy="38.1" r=".49"/>
<circle cx="221" cy="40.7" r=".49"/>
<circle cx="208.3" cy="58.4" r=".49"/>
<circle cx="221" cy="17.8" r=".49"/>
<circle cx="208.3" cy="17.8" r=".49"/>
<circle cx="190.5" cy="66.1" r=".49"/>
<circle cx="203.2" cy="71.1" r=".49"/>
<circle cx="177.8" cy="71.1" r=".49"/>
<circle cx="228.6" cy="71.1" r=".49"/>
<circle cx="215.9" cy="71.1" r=".49"/>
<circle cx="241.3" cy="71.1" r=".49"/>
<circle cx="221" cy="58.4" r=".49"/>
<circle cx="203.2" cy="86.4" r=".49"/>
<circle cx="228.6" cy="86.4" r=".49"/>
<circle cx="215.9" cy="86.4" r=".49"/>
<circle cx="241.3" cy="86.4" r=".49"/>
<circle cx="182.9" cy="91.5" r=".49"/>
<circle cx="195.6" cy="109.2" r=".49"/>
<circle cx="96.5" cy="96.5" r=".49"/>
<circle cx="63.5" cy="83.8" r=".49"/>
<circle cx="63.5" cy="96.5" r=".49"/>
<circle cx="96.5" cy="86.4" r=".49"/>
<circle cx="53.4" cy="20.3" r=".49"/>
<circle cx="104.2" cy="45.7" r=".49"/>
<circle cx="104.2" cy="48.3" r=".49"/>
<circle cx="104.2" cy="55.9" r=".49"/>
</g>
<text font-size="5.1" x="10.2" y="11.9">以太网接口</text>
<g font-size="4.2">
<text x="29.7" y="3.9">5</text>
<text x="89.1" y="3.9">4</text>
<text x="148.5" y="3.9">3</text>
<text x="207.9" y="3.9">2</text>
<text x="267.3" y="3.9">1</text>
<text x="0" y="30.1">D</text>
<text x="0" y="82.5">C</text>
<text x="0" y="135">B</text>
<text x="0" y="187.4">A</text>
<text x="297" y="187.4">A</text>
</g>
<g font-size="3.3" fill="#00f">
<text x="159" y="118.2">J8</text>
<text x="159" y="123.1">J7</text>
<text x="158.8" y="128.1">J6</text>
<text x="158.8" y="132.7">J5</text>
<text x="158.8" y="138">J4</text>
<text x="158.8" y="143.4">J3</text>
<text x="158.8" y="148.5">J2</text>
<text x="158.5" y="153.3">J1</text>
</g>
<g font-size="2.8" fill="#00f">
<text x="256.6" y="78.5">磁珠</text>
<text x="188" y="182.6">磁珠</text>
</g>
<g font-size="2.3">
<text x="217.7" y="11.8">VDDA</text>
<text x="51.4" y="14.6">3V3</text>
<text x="35.6" y="32.6">R0603</text>
<text x="45.8" y="32.6">R0603</text>
<text x="55.9" y="32.6">R0603</text>
<text x="120.2" y="35.1">16</text>
<text x="169.5" y="35.1">20</text>
<text x="188" y="30.1">R0603</text>
<text x="200.7" y="30.1">R0603</text>
<text x="213.4" y="30.1">R0603</text>
<text x="226.1" y="30.1">R0603</text>
<text x="120.2" y="37.6">17</text>
<text x="120.2" y="40.1">18</text>
<text x="169.5" y="37.6">21</text>
<text x="169.5" y="40.1">22</text>
<text x="121.5" y="45.2">7</text>
<text x="121.5" y="47.8">8</text>
<text x="169.5" y="42.7">23</text>
<text x="120.2" y="50.3">10</text>
<text x="169.5" y="50.3">2</text>
<text x="169.5" y="52.8">3</text>
<text x="120.2" y="55.4">11</text>
<text x="120.2" y="57.9">14</text>
<text x="120.2" y="65.5">12</text>
<text x="120.2" y="63">13</text>
<text x="169.5" y="65.5">9</text>
<text x="188.5" y="60.3">3V3</text>
<text x="218.2" y="65.6">GND</text>
<text x="238" y="65.1">VDDA</text>
<text x="269.8" y="60.3">3V3</text>
<text x="169.5" y="68.1">1</text>
<text x="169.5" y="70.6">19</text>
<text x="245.9" y="70.6">1</text>
<text x="260.9" y="70.6">2</text>
<text x="120.2" y="73.2">15</text>
<text x="251.5" y="75.8">330R 100MHz</text>
<text x="75.7" y="83.3">3</text>
<text x="88.2" y="83.3">4</text>
<text x="121.5" y="78.2">4</text>
<text x="121.5" y="80.8">5</text>
<text x="169.5" y="78.2">6</text>
<text x="193.1" y="83.4">C0603</text>
<text x="193.1" y="80.9">50V</text>
<text x="205.8" y="83.4">C0603</text>
<text x="205.8" y="80.9">50V</text>
<text x="218.5" y="83.4">C0603</text>
<text x="218.5" y="80.9">50V</text>
<text x="231.2" y="83.4">C0603</text>
<text x="231.2" y="80.9">25V</text>
<text x="243.9" y="83.4">C0603</text>
<text x="243.9" y="80.9">50V</text>
<text x="75.7" y="85.9">2</text>
<text x="88.2" y="85.9">1</text>
<text x="120.2" y="85.9">24</text>
<text x="169.5" y="85.9">25</text>
<text x="172.5" y="93.6">GND</text>
<text x="238.6" y="93.6">GND</text>
<text x="116.9" y="96.1">R0603</text>
<text x="61.5" y="104.7">GND</text>
<text x="94.5" y="104">GND</text>
<text x="111.5" y="103.7">GND</text>
<text x="175.3" y="106.3">C0603</text>
<text x="175.3" y="103.7">25V</text>
<text x="198.2" y="106.3">C0603</text>
<text x="198.2" y="103.7">50V</text>
<text x="89.5" y="111.1">3V3</text>
<text x="101.1" y="116.3">6</text>
<text x="192.8" y="119">GND</text>
<text x="101.1" y="121.4">5</text>
<text x="101.1" y="126.5">3</text>
<text x="101.1" y="131.6">2</text>
<text x="101.1" y="136.7">4</text>
<text x="101.1" y="141.7">1</text>
<text x="81.3" y="154.5">C0603</text>
<text x="81.3" y="152">50V</text>
<text x="101.1" y="157">7</text>
<text x="101.1" y="162.1">8</text>
<text x="99.9" y="172.2">12</text>
<text x="174.5" y="172.2">13</text>
<text x="197.6" y="173.5" transform="rotate(-90 197.6 173.5)">2</text>
<text x="76.2" y="179.9">R0603</text>
<text x="99.9" y="177.3">11</text>
<text x="174.5" y="177.3">14</text>
<text x="28" y="182.5">R0603</text>
<text x="38.1" y="182.5">R0603</text>
<text x="101.1" y="182.4">9</text>
<text x="203.2" y="182.5">330R 100MHz</text>
<text x="81.3" y="190.1">R0603</text>
<text x="99.9" y="187.5">10</text>
<text x="197.6" y="188.5" transform="rotate(-90 197.6 188.5)">1</text>
<text x="221.5" y="189.6">Title</text>
<text x="33.1" y="197.7">GND</text>
<text x="43.2" y="197.7">GND</text>
<text x="50.8" y="197.7">GND</text>
<text x="195.6" y="197.7">GND</text>
<text x="221.3" y="197.2">Size</text>
<text x="229.7" y="197.4">Document Number</text>
<text x="285.5" y="197.2">Rev</text>
<text x="88.9" y="200.2">GND</text>
<text x="286.3" y="200.5">V1.0</text>
<text x="221.8" y="204.8">Date:</text>
<text x="269.3" y="204.8">Sheet</text>
<text x="281.7" y="204.8">of</text>
</g>
<g font-size="2.3" fill="#000080">
<text x="35.6" y="27.5">R289</text>
<text x="45.8" y="27.5">R290</text>
<text x="55.9" y="27.5">R291</text>
<text x="188" y="25">R36</text>
<text x="188" y="27.5">49.9R</text>
<text x="200.7" y="25">R37</text>
<text x="200.7" y="27.5">49.9R</text>
<text x="213.4" y="25">R38</text>
<text x="213.4" y="27.5">49.9R</text>
<text x="226.1" y="25">R39</text>
<text x="226.1" y="27.5">49.9R</text>
<text x="35.6" y="30.1">4.7K</text>
<text x="45.8" y="30.1">4.7K</text>
<text x="55.9" y="30.1">4.7K</text>
<text x="125.8" y="32.6">U14</text>
<text x="198.2" y="52.7">NC</text>
<text x="198.9" y="49.9">C43</text>
<text x="210.9" y="52.7">NC</text>
<text x="211.6" y="49.9">C44</text>
<text x="223.6" y="52.7">NC</text>
<text x="224.3" y="49.9">C45</text>
<text x="236.3" y="52.7">NC</text>
<text x="237" y="49.9">C46</text>
<text x="251.5" y="68.2">L7</text>
<text x="193.1" y="75.8">C47</text>
<text x="205.8" y="75.8">C48</text>
<text x="218.5" y="75.8">C49</text>
<text x="231.2" y="75.8">C50</text>
<text x="243.9" y="75.8">C51</text>
<text x="78.8" y="80.9">Y3</text>
<text x="193.1" y="78.3">0.1uF</text>
<text x="205.8" y="78.3">0.1uF</text>
<text x="218.5" y="78.3">0.1uF</text>
<text x="231.2" y="78.3">10uF</text>
<text x="243.9" y="78.3">0.1uF</text>
<text x="99.1" y="89.5">C53</text>
<text x="65.8" y="90">C52</text>
<text x="65.8" y="92.3">22pF</text>
<text x="78.8" y="91">25MHz</text>
<text x="99.1" y="91.8">22pF</text>
<text x="116.9" y="91">R40</text>
<text x="116.9" y="93.6">12.1K</text>
<text x="149.9" y="91">LAN8720A-CP-TR</text>
<text x="175.3" y="98.6">C54</text>
<text x="175.3" y="101.2">10uF</text>
<text x="198.2" y="98.6">C55</text>
<text x="198.2" y="101.2">0.1uF</text>
<text x="104.2" y="107.5">J12</text>
<text x="81.3" y="146.9">C56</text>
<text x="81.3" y="149.4">0.1uF</text>
<text x="28" y="177.4">R41</text>
<text x="28" y="179.9">4.7K</text>
<text x="38.1" y="177.4">R42</text>
<text x="38.1" y="179.9">4.7K</text>
<text x="58.5" y="177.4">R43</text>
<text x="76.2" y="177.4">270R</text>
<text x="203.2" y="179.9">L8</text>
<text x="63.5" y="187.5">R44</text>
<text x="81.3" y="187.5">270R</text>
<text x="104.2" y="196.7">HR911105A</text>
</g>
<g font-size="2.3" fill="#f00">
<text x="249.5" y="34.9">ETH_TXN</text>
<text x="72.9" y="36.7">[5]</text>
<text x="72.9" y="39.2">[5]</text>
<text x="72.9" y="41.7">[5]</text>
<text x="80.8" y="36.7">ETH_TXEN</text>
<text x="80.8" y="39.2">ETH_TXD0</text>
<text x="80.8" y="41.7">ETH_TXD1</text>
<text x="249.5" y="37.4">ETH_TXP</text>
<text x="249.5" y="40">ETH_RXN</text>
<text x="72.9" y="46.8">[5]</text>
<text x="80.8" y="46.8">ETH_RXD1</text>
<text x="249.5" y="42.5">ETH_RXP</text>
<text x="72.9" y="49.4">[5]</text>
<text x="80.8" y="49.4">ETH_RXD0</text>
<text x="178.4" y="52.7">ETH_LINK</text>
<text x="178.4" y="50.1">ETH_SPD</text>
<text x="72.9" y="57">[5]</text>
<text x="72.9" y="59.5">[5]</text>
<text x="80.8" y="57">ETH_RXDV</text>
<text x="80.8" y="59.5">ETH_NINT</text>
<text x="72.9" y="64.6">[5]</text>
<text x="80.8" y="64.6">ETH_MDC</text>
<text x="72.9" y="67.1">[5]</text>
<text x="80.8" y="67.1">ETH_MDIO</text>
<text x="72.9" y="74.8">[5]</text>
<text x="80.8" y="74.8">ETH_RST</text>
<text x="69.1" y="116.2">ETH_RXN</text>
<text x="69.1" y="131.4">ETH_TXN</text>
<text x="69.1" y="126.3">ETH_RXP</text>
<text x="69.1" y="141.6">ETH_TXP</text>
<text x="20.9" y="161.9">ETH_LINK</text>
<text x="20.9" y="167">ETH_SPD</text>
<text x="61.5" y="172">ETH_LINK</text>
<text x="61.5" y="182.2">ETH_SPD</text>
</g>
<g font-size="2.3" fill="#004080">
<text x="125.8" y="36.7">TXEN</text>
<text x="125.8" y="39.2">TXD0</text>
<text x="125.8" y="41.7">TXD1</text>
<text x="161.6" y="41.7">RXN</text>
<text x="161.9" y="36.7">TXN</text>
<text x="162" y="39.2">TXP</text>
<text x="125.8" y="46.8">RXD1/MODE1</text>
<text x="161.8" y="44.3">RXP</text>
<text x="125.8" y="49.4">RXD0/MODE0</text>
<text x="125.8" y="51.9">RXER/PHYAD0</text>
<text x="150.4" y="51.9">LED2/NINTSEL</text>
<text x="125.8" y="57">CSR_DV/MODE2</text>
<text x="125.8" y="59.5">NINT/REFCLKO</text>
<text x="150.5" y="54.4">LED1/REGOFF</text>
<text x="125.8" y="64.6">MDC</text>
<text x="125.8" y="67.1">MDIO</text>
<text x="158.8" y="69.7">VDD2A</text>
<text x="159.2" y="67.1">VDDIO</text>
<text x="125.8" y="74.8">NRST</text>
<text x="158.8" y="72.2">VDD1A</text>
<text x="125.8" y="79.8">XTAL2</text>
<text x="125.8" y="82.4">XTAL1/CLKIN</text>
<text x="158.3" y="79.8">VDDCR</text>
<text x="125.8" y="87.5">RBIAS</text>
<text x="161.3" y="87.5">GND</text>
<text x="105.5" y="117.9">RD-</text>
<text x="105.5" y="123">CT1</text>
<text x="105.5" y="128.1">RD+</text>
<text x="105.5" y="133.2">TD-</text>
<text x="105.5" y="138.3">CT2</text>
<text x="105.5" y="143.3">TD+</text>
<text x="105.5" y="158.6">NC</text>
<text x="105.5" y="163.7">CHS_GND</text>
<text x="105.5" y="173.8">LED_Y_A</text>
<text x="167" y="173.8">SH1</text>
<text x="105.5" y="178.9">LED_Y_K</text>
<text x="167" y="178.9">SH2</text>
<text x="105.5" y="184">LED_G_A</text>
<text x="105.5" y="189.1">LED_G_K</text>
</g>
<g font-size="2.3" fill="#00f">
<text x="119.9" y="115.9">1CT:1CT</text>
<text x="116.9" y="130.9">1CT:1CT</text>
<text x="164.4" y="127.6">RX-</text>
<text x="164.1" y="142.9">RX+</text>
<text x="164.1" y="147.7">TX-</text>
<text x="164.1" y="152.8">TX+</text>
<text x="117.4" y="157.4">1000pF</text>
<text x="119.2" y="159.9">2KV</text>
<text x="151.9" y="158.6">4X75 OHMS</text>
<text x="120.4" y="171.6">YELLOW LED</text>
<text x="120.4" y="181.2">GREEN LED</text>
</g>
<g font-size="2">
<text x="241.3" y="181.2">东莞野火电子技术有限公司</text>
<text x="241.3" y="183.5">https://fire-stm32.taobao.com</text>
<text x="246.2" y="191.1">野火_EP4CE10_Pro_原理图</text>
<text x="222.3" y="199.5">A4</text>
<text x="252.3" y="199.5">以太网</text>
<text x="230.2" y="204.3">Thursday, September 14, 2023</text>
<text x="276.9" y="204.3">9</text>
<text x="286.3" y="204.3">15</text>
</g>
<g font-size="1.3" fill="#00f">
<text x="82.1" y="83.3">GND2</text>
<text x="78" y="88.1">GND1</text>
</g>
</svg>
